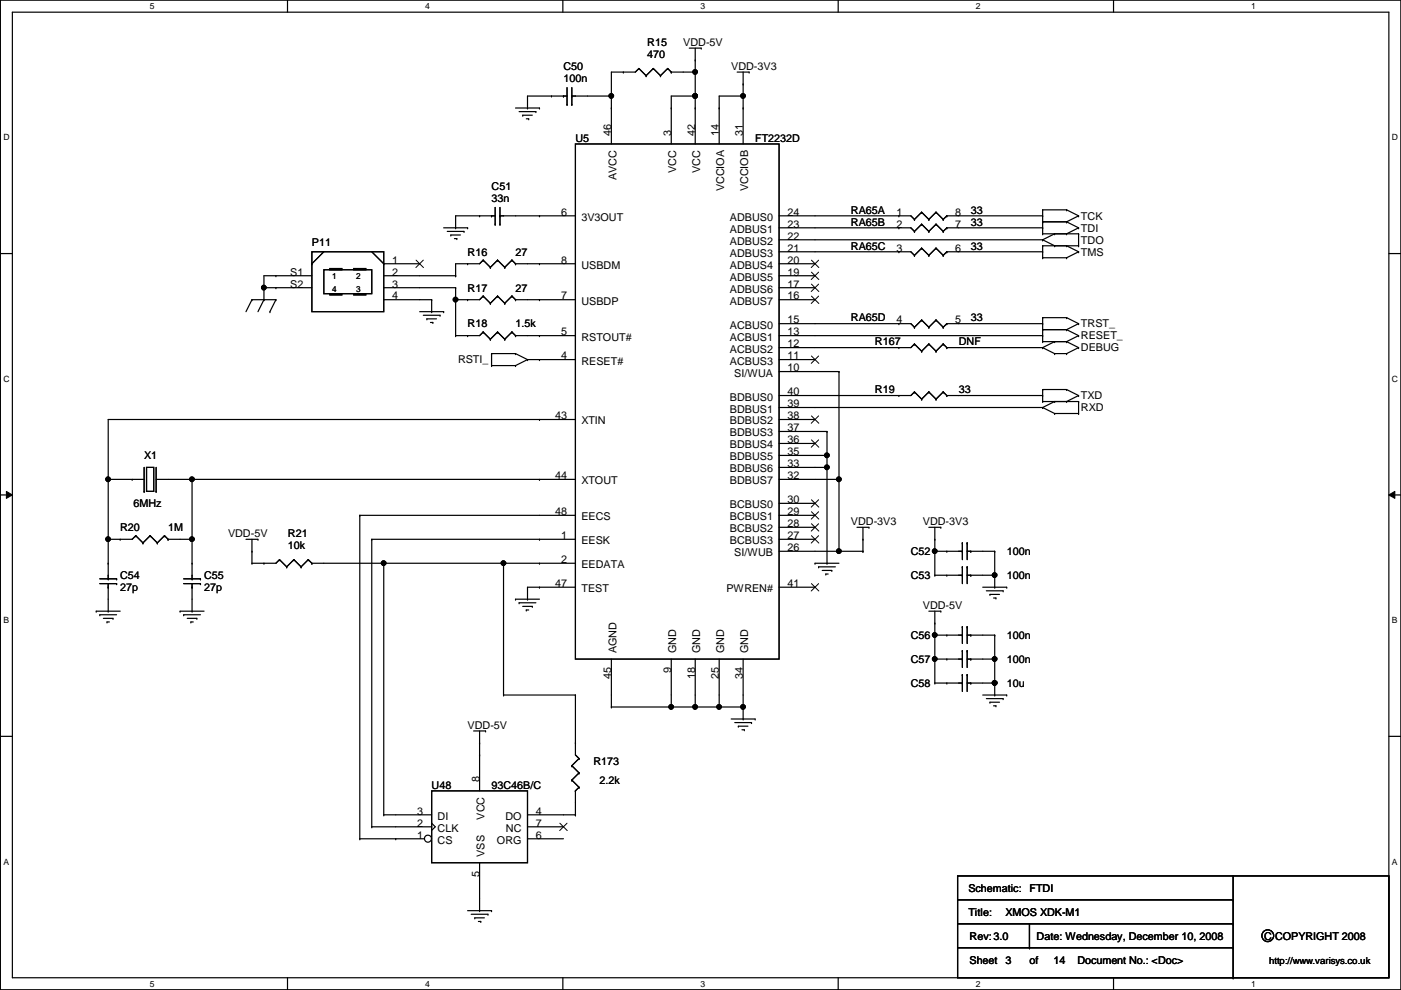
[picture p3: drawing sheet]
<svg xmlns="http://www.w3.org/2000/svg" width="297mm" height="210mm" viewBox="0 0 297 210" stroke-linecap="round" stroke-linejoin="round" font-family="sans-serif">
<path d="M.1 0h296.9v209.8h-296.9zM2.6 2.6h291.9v204.7h-291.9z" fill="none" stroke="#000" stroke-width=".25"/>
<g fill="#fff">
<path d="M31.8 .3h1v2h-1z"/>
<path d="M31.8 207.6h1v1.9h-1z"/>
</g>
<path d="M61 0v2.6M61 207.3v2.5" fill="none" stroke="#000" stroke-width=".25"/>
<g fill="#fff">
<path d="M90.1 .3h1v2h-1z"/>
<path d="M90.1 207.6h1v1.9h-1z"/>
</g>
<path d="M119.3 0v2.6M119.3 207.3v2.5" fill="none" stroke="#000" stroke-width=".25"/>
<g fill="#fff">
<path d="M148.5 .3h1v2h-1z"/>
<path d="M148.5 207.6h1v1.9h-1z"/>
</g>
<path d="M177.7 0v2.6M177.7 207.3v2.5" fill="none" stroke="#000" stroke-width=".25"/>
<g fill="#fff">
<path d="M206.9 .3h1v2h-1z"/>
<path d="M206.9 207.6h1v1.9h-1z"/>
</g>
<path d="M236.1 0v2.6M236.1 207.3v2.5" fill="none" stroke="#000" stroke-width=".25"/>
<g fill="#fff">
<path d="M265.3 .3h.9v2h-.9z"/>
<path d="M265.3 207.6h.9v1.9h-.9z"/>
<path d="M.7 28.2h1.3v1.9h-1.3z"/>
<path d="M295.1 28.2h1.3v1.9h-1.3z"/>
<path d="M.7 79.3h1.3v2h-1.3z"/>
<path d="M295.1 79.3h1.3v2h-1.3z"/>
</g>
<path d="M.1 53.8h2.5M294.5 53.8h2.5" fill="none" stroke="#000" stroke-width=".25"/>
<g fill="#fff">
<path d="M.7 130.5h1.2v2h-1.2z"/>
<path d="M295.1 130.5h1.2v2h-1.2z"/>
</g>
<path d="M.1 104.9h2.5M294.5 104.9h2.5" fill="none" stroke="#000" stroke-width=".25"/>
<path d="M1.4 104.2l1.2 .7-1.2 .8zM294.5 104.9l1.2-.7v1.5z" fill="#000"/>
<path d="M1.4 104.2l1.2 .7-1.2 .8zM294.5 104.9l1.2-.7v1.5z" fill="none" stroke="#000" stroke-width=".21"/>
<g fill="#fff">
<path d="M.7 181.7h1.2v2h-1.2z"/>
<path d="M295.1 181.7h1.2v2h-1.2z"/>
</g>
<g fill="none" stroke="#000" stroke-width=".25">
<path d="M120.2 18.6v3.5M121.2 18.6v3.5M132.2 15.3h.1M135.5 14.5h.1M135.5 14.5l-.8 .8h-5.1v15.2M135.5 14.5l1.5 1.5M137 16h.1M138.5 14.5h.1M138.5 14.5l-1.5 1.5M138.5 14.5l1.5 1.5M140 16h.1M141.6 14.5h.1"/>
<path d="M141.6 14.5l-1.6 1.5M141.6 14.5l.7 .8M142.3 15.3h.1M142.3 15.3h5.1M146.1 10.2h2.6M147.4 15.3h.1M147.4 12.7h.1M147.4 10.2v20.3M148.7 10.2h.1M156.3 15.3h2.5M157.6 17.8h.1M157.6 15.3v15.2"/>
<path d="M158.8 15.3h.1M109.3 22.9h5.1M110.1 23.7h3.5M110.8 24.4h.1M110.8 24.4h2.1M111.6 25.2h.5M111.8 22.9h.1M112.1 25.2h.1M113.6 23.7h.1M114.4 22.9h.1M116.9 20.4h.1M119.5 20.4h.1"/>
<path d="M120.2 22.1h.1M120.2 20.4h-8.4v2.5M121.2 22.1h.1M121.2 20.4h.1M121.2 20.4h8.4M122 30.5h43.2v109.2h-43.2zM129.6 20.4h.1M129.6 22.9h.1M142.3 22.9h.1M147.4 20.4h.1M147.4 22.9h.1M147.4 20.4h-5.1v10.1"/>
<path d="M152.5 22.9h.1M157.6 20.4h.1M157.6 22.9h.1M157.6 20.4h-5.1v10.1M58.5 58.5h.1M58.5 58.5h-2.5v5M89 58.5h7.6M94.1 48.3h5M94.8 49.1h3.6M95.6 49.8h.1M95.6 49.8h2M96.3 50.6h.6"/>
<path d="M96.6 48.3h.1M96.6 58.5h.1M96.9 50.6h.1M98.4 49.1h.1M99.1 55.9h.1M99.1 48.3h.1M101.7 45.8h.1M101.7 45.8h-5.1v2.5M102.4 55.2h.1M102.4 55.2l-.7 .7h-5.1v2.6M102.4 55.2l1.6 1.5M104 56.7h.1"/>
<path d="M105.5 55.2h.1M105.5 55.2l-1.5 1.5M105.5 55.2l1.5 1.5M107 56.7h.1M108.5 55.2h.1M108.5 55.2l-1.5 1.5M108.5 55.2l.8 .7M109.3 55.9h.1M109.3 45.8h12.7M109.3 55.9h12.7M114.4 45.8h.1M114.4 55.9h.1"/>
<path d="M165.2 45.8h27.9l.8 .7M165.2 58.5h7.6M165.2 48.3h25.4M165.2 53.4h27.9l.8 .7M165.2 50.8h55.9M165.2 55.9h7.6M190.6 45.8h.1M190.6 53.4h.1M190.6 48.3h.1M193.9 46.5h.1M193.9 54.1h.1M195.4 45h.1"/>
<path d="M195.4 52.6h.1M195.4 45l-1.5 1.5M195.4 45l1.5 1.5M195.4 52.6l-1.5 1.5M195.4 52.6l1.5 1.5M196.9 46.5h.1M196.9 54.1h.1M198.5 45h.1M198.5 52.6h.1M198.5 45l-1.6 1.5M198.5 45l1.5 1.5M198.5 52.6l-1.6 1.5"/>
<path d="M198.5 52.6l1.5 1.5M200 46.5h.1M200 54.1h.1M200.7 45.8h.1M200.7 53.4h.1M200.7 45.8h20.4M200.7 53.4h20.4M200.7 45.8l-.7 .7M200.7 53.4l-.7 .7M203.3 48.3h17.8M221.1 45.8h.1M221.1 48.3h.1"/>
<path d="M221.1 50.8h.1M221.1 53.4h.1M221.1 49.6h.1M221.1 47h.1M221.1 54.7h.1M221.1 52.1h.1M221.1 44.5h.1M221.1 47h5M221.1 49.6h7.6M221.1 44.5v5.1M221.1 52.1v2.6M221.1 52.1h7.6"/>
<path d="M221.1 54.7h5M221.1 44.5h5M221.1 50.8l2.5 1.3M223.6 49.6h.1M223.6 52.1h.1M223.6 49.6l-2.5 1.2M226.1 47h.1M226.1 49.6h.1M226.1 52.1h.1M226.1 54.7h.1M226.1 44.5h.1M226.1 47l2.6 1.3"/>
<path d="M226.1 52.1l2.6 1.3M226.1 44.5l2.6 1.3M228.7 48.3h.1M228.7 53.4h.1M228.7 45.8h.1M228.7 49.6h.1M228.7 52.1h.1M228.7 48.3l-2.6 1.3M228.7 53.4l-2.6 1.3M228.7 45.8l-2.6 1.2M228.7 49.6v2.5M53.4 63.5h.1"/>
<path d="M53.4 63.5h5.1M53.4 63.5l-1.2 2.6M56 61h.1M56 63.5h.1M56 61h2.5M56 63.5l-1.3 2.6M57.2 66.1h.1M58.5 61h.1M58.5 63.5h.1M58.5 63.5l-1.3 2.6M89 63.5h2.5M89 61h7.6"/>
<path d="M89 66.1h5.1M89.7 66.8h3.6M90.5 67.6h.1M90.5 67.6h2M91.3 68.4h.5M91.5 63.5h.1M91.5 66.1h.1M91.5 63.5v2.6M91.8 68.4h.1M93.3 66.8h.1M94.1 66.1h.1M96.6 63.5h.1"/>
<path d="M96.6 71.2h.1M96.6 61h.1M96.6 61v10.2M99.1 71.2h.1M99.1 63.5h.1M102.4 70.4h.1M102.4 62.8h.1M102.4 62.8l-.7 .7h-5.1M102.4 70.4l-.7 .8h-5.1M102.4 70.4l1.6 1.5M102.4 62.8l1.6 1.5M104 71.9h.1"/>
<path d="M104 64.3h.1M104.2 75h.1M104.2 77.5h.1M104.2 75h5.1M104.2 75v2.5M104.2 77.5h5.1M105.5 70.4h.1M105.5 62.8h.1M105.5 70.4l-1.5 1.5M105.5 70.4l1.5 1.5M105.5 62.8l-1.5 1.5M105.5 62.8l1.5 1.5"/>
<path d="M107 71.9h.1M107 64.3h.1M108.5 70.4h.1M108.5 62.8h.1M108.5 70.4l-1.5 1.5M108.5 70.4l.8 .8M108.5 62.8l-1.5 1.5M108.5 62.8l.8 .7M109.3 75h.1M109.3 77.5h.1M109.3 71.2h.1M109.3 63.5h.1"/>
<path d="M109.3 63.5h12.7M109.3 71.2h12.7M109.3 75l2.5 1.2M111.8 76.2h.1M111.8 76.2h10.2M111.8 76.2l-2.5 1.3M114.4 63.5h.1M114.4 76.2h.1M114.4 71.2h.1M165.2 63.5h7.6M165.2 71.2h55.9M165.2 68.6h27.9l.8 .8"/>
<path d="M165.2 76.2h7.6M165.2 61h7.6M165.2 78.8h12.7M177.9 78.8h.1M177.9 78.8v38.1M190.6 68.6h.1M190.6 73.7h.1M193.9 72.9h.1M193.9 69.4h.1M193.9 72.9l-.8 .8h-27.9M193.9 72.9l1.5 1.6M195.4 74.5h.1"/>
<path d="M195.4 67.9h.1M195.4 67.9l-1.5 1.5M195.4 67.9l1.5 1.5M196.9 72.9h.1M196.9 69.4h.1M196.9 72.9l-1.5 1.6M196.9 72.9l1.6 1.6M198.5 74.5h.1M198.5 67.9h.1M198.5 67.9l-1.6 1.5M198.5 67.9l1.5 1.5M200 72.9h.1"/>
<path d="M200 69.4h.1M200 72.9l-1.5 1.6M200 72.9l.7 .8M200.7 73.7h.1M200.7 68.6h.1M200.7 68.6h20.4M200.7 73.7h20.4M200.7 68.6l-.7 .8M221.1 71.2h.1M221.1 68.6h.1M221.1 73.7h.1M221.1 69.9h.1"/>
<path d="M221.1 67.4h.1M221.1 72.4h.1M221.1 67.4v5M221.1 67.4h5M221.1 69.9h5M221.1 72.4h5M221.1 73.7l2.5 1.3M223.6 72.4h.1M223.6 75h.1M223.6 75h2.5M223.6 72.4l-2.5 1.3M226.1 67.4h.1"/>
<path d="M226.1 69.9h.1M226.1 72.4h.1M226.1 75h.1M226.1 67.4l2.6 1.2M226.1 69.9l2.6 1.3M226.1 72.4l2.6 1.3M228.7 68.6h.1M228.7 71.2h.1M228.7 73.7h.1M228.7 68.6l-2.6 1.3M228.7 71.2l-2.6 1.2M228.7 73.7l-2.6 1.3"/>
<path d="M114.4 88.9h.1M122 88.9h-99.1v33.8M165.2 91.5h10.1M165.2 99.1h10.1M165.2 88.9h7.6M165.2 86.4h55.9M165.2 96.6h10.1M165.2 94h7.6M175.3 91.5h.1M175.3 96.6h.1M175.3 99.1h.1M175.3 91.5v27.9"/>
<path d="M190.6 83.9h.1M193.9 83.1h.1M193.9 83.1l-.8 .8h-27.9M193.9 83.1l1.5 1.5M195.4 84.6h.1M196.9 83.1h.1M196.9 83.1l-1.5 1.5M196.9 83.1l1.6 1.5M198.5 84.6h.1M200 83.1h.1M200 83.1l-1.5 1.5M200 83.1l.7 .8"/>
<path d="M200.7 83.9h.1M200.7 83.9h20.4M221.1 86.4h.1M221.1 83.9h.1M221.1 85.1h.1M221.1 82.6h.1M221.1 82.6v2.5M221.1 82.6h5M221.1 85.1h7.6M221.1 86.4l2.5 1.3M223.6 85.1h.1M223.6 87.7h.1"/>
<path d="M223.6 85.1l-2.5 1.3M223.6 87.7h5.1M226.1 82.6h.1M226.1 85.1h.1M226.1 82.6l2.6 1.3M228.7 83.9h.1M228.7 85.1h.1M228.7 87.7h.1M228.7 83.9l-2.6 1.2M228.7 85.1v2.6M22.9 119.4h.1M22.9 101.6h.1"/>
<path d="M22.9 114.3h.1M22.9 101.6h5.1M25.5 114.3h.1M28 101.6h.1M28.8 113.6h.1M28.8 113.6l-.8 .7h-5.1M28.8 113.6l1.5 1.5M30.3 115.1h.1M31.8 113.6h.1M31.8 113.6l-1.5 1.5M31.8 113.6l1.6 1.5M33.4 115.1h.1"/>
<path d="M34.9 113.6h.1M34.9 113.6l-1.5 1.5M34.9 113.6l.7 .7M35.6 114.3h.1M35.6 101.6h86.4M35.6 114.3h5.1M40.7 114.3h.1M40.7 101.6h.1M40.7 119.4h.1M40.7 101.6v21.1M52.2 114.3h2.5M53.4 119.4h.1"/>
<path d="M53.4 116.9h.1M53.4 114.3v5.1M54.7 114.3h.1M56 119.4h.1M59.3 118.7h.1M59.3 118.7l-.8 .7h-5.1M59.3 118.7l1.5 1.5M62.3 118.7h.1M62.3 118.7l-1.5 1.5M62.3 118.7l1.5 1.5M65.4 118.7h.1M65.4 118.7l-1.6 1.5"/>
<path d="M65.4 118.7l.7 .7M66.1 119.4h.1M66.1 119.4h55.9M76.3 109.3h.1M76.3 109.3h45.7M76.3 109.3v68.5M78.8 114.3h.1M78.8 114.3h43.2M78.8 114.3v61M81.4 119.4h.1M81.4 119.4v53.4M106.8 119.4h.1"/>
<path d="M106.8 119.4v28M114.4 101.6h.1M114.4 119.4h.1M114.4 114.3h.1M165.2 101.6h12.7M165.2 114.3h7.6M165.2 116.9h17.8M165.2 109.3h7.6M165.2 111.8h7.6M165.2 106.7h7.6M172.8 119.4h.1M172.8 119.4h5.1"/>
<path d="M175.3 119.4h.1M177.9 101.6h.1M177.9 116.9h.1M181.7 111.8h2.5M183 116.9h.1M183 114.3h.1M183 111.8v5.1M184.2 111.8h.1M196.9 111.8h2.6M198.2 116.9h.1M198.2 114.3h.1M198.2 111.8v10.2"/>
<path d="M198.2 116.9h5.8M199.5 111.8h.1M200.7 116.9h.1M204 115.1h.1M204 116.9h.1M204 115.1v3.6M205.1 115.1h.1M205.1 116.9h5.8M205.1 115.1v3.6M205.8 116.9h.1M210.9 116.9h.1M210.9 116.9v7.6"/>
<path d="M20.4 129.6h.1M20.4 129.6h5.1M21.2 130.3h.1M21.2 130.3h3.5M21.2 122.7h3.5M21.2 123.7h3.5M21.9 131.1h2.1M22.7 131.9h.1M22.7 131.9h.5M22.9 129.6h.1M22.9 122.7h.1M22.9 124.5h.1"/>
<path d="M22.9 123.7v5.9M24 131.1h.1M24.7 122.7h.1M24.7 123.7h.1M38.2 129.6h.1M38.2 129.6h5.1M38.9 130.3h.1M38.9 130.3h3.6M38.9 122.7h3.6M38.9 123.7h3.6M39.7 131.1h2M40.5 131.9h.1"/>
<path d="M40.5 131.9h.5M40.7 129.6h.1M40.7 122.7h.1M40.7 124.5h.1M40.7 123.7v5.9M41.7 131.1h.1M42.5 122.7h.1M42.5 123.7h.1M60.8 120.2h.1M63.8 120.2h.1M109.3 127h.1M109.3 127h5.1"/>
<path d="M110.1 127.8h.1M110.1 127.8h3.5M110.8 128.6h2.1M111.6 129.3h.1M111.6 129.3h.5M111.8 127h.1M112.9 128.6h.1M114.4 124.5h.1M122 124.5h-10.2v2.5M129.6 139.7v10.2M142.3 139.7v10.2M147.4 139.7v10.2"/>
<path d="M152.5 139.7v10.2M157.6 139.7v12.7M165.2 124.5h7.6M173.6 120.2h.1M173.6 120.2h3.5M174.3 120.9h2.1M175.1 121.7h.1M175.1 121.7h.5M176.4 120.9h.1M196.9 129.6h2.6M198.2 139.7h.1M198.2 134.7h.1"/>
<path d="M198.2 122h.1M198.2 132.1h.1M198.2 122h5.8M198.2 139.7h2.5M198.2 134.7h5.8M198.2 129.6v15.2M199.5 129.6h.1M200.7 139.7h.1M200.7 122h.1M200.7 134.7h.1M204 132.9h.1M204 134.7h.1"/>
<path d="M204 120.2h.1M204 122h.1M204 120.2v3.5M204 132.9v3.5M205.1 132.9h.1M205.1 120.2h.1M205.1 122h5.8M205.1 134.7h5.8M205.1 120.2v3.5M205.1 132.9v3.5M205.8 134.7h.1M205.8 122h.1"/>
<path d="M208.4 124.5h5M208.4 139.7h2.5M209.1 125.3h3.6M209.9 126h.1M209.9 126h2M210.6 126.8h.6M210.9 122h.1M210.9 134.7h.1M210.9 139.7h.1M210.9 124.5h.1M210.9 134.7v12.7M211.2 126.8h.1"/>
<path d="M212.7 125.3h.1M213.4 124.5h.1M.1 156.1h2.5M100.4 155h2.6M101.7 157.5h.1M101.7 155v5.1M103 155h.1M106.8 147.4h.1M106.8 147.4h15.2M122 147.4h.1M122 157.5h.1M122 147.4v12.7l.8 .7"/>
<path d="M129.6 149.9h.1M129.6 149.9h28M142.3 149.9h.1M147.4 149.9h.1M152.5 149.9h.1M155 152.4h5.1M155.8 153.2h3.5M156.5 154h.1M156.5 154h2.1M157.3 154.7h.5M157.6 149.9h.1M157.6 152.4h.1"/>
<path d="M157.8 154.7h.1M159.3 153.2h.1M160.1 152.4h.1M198.2 144.8h.1M198.2 144.8h5.8M200.7 144.8h.1M204 143h.1M204 144.8h.1M204 143v3.6M205.1 143h.1M205.1 144.8h5.8M205.1 143v3.6"/>
<path d="M205.8 144.8h.1M208.4 147.4h5M209.1 148.1h3.6M209.9 148.9h.1M209.9 148.9h2M210.6 149.6h.6M210.9 144.8h.1M210.9 147.4h.1M211.2 149.6h.1M212.7 148.1h.1M213.4 147.4h.1M294.5 156.1h2.5"/>
<path d="M76.3 177.8h.1M76.3 177.8h7.6M78.8 175.3h.1M78.8 175.3h5.1M81.4 172.8h.1M81.4 172.8h2.5M83.9 177.8h.1M91.5 167.7h20.3v15.2h-20.3zM101.7 160.1h.1M119.5 172.8h2.5M121.2 162.3h.1M121.2 165.4h.1"/>
<path d="M121.2 162.3l1.6 1.6M121.2 165.4l1.6 1.5M122 172.8h.1M122 167.7h.1M122 167.7v5.1M122.8 160.8h.1M122.8 163.9h.1M122.8 166.9h.1M122.8 160.8l-1.6 1.5M122.8 163.9l-1.6 1.5M122.8 166.9l-.8 .8M99.1 193.1h5.1"/>
<path d="M99.9 193.8h3.6M100.7 194.6h.1M100.7 194.6h2M101.4 195.4h.5M101.7 193.1h.1M101.7 190.5v2.6M101.9 195.4h.1M103.5 193.8h.1M104.2 193.1h.1M203 185.7h91.5v21.6h-91.5zM203 195.9h58.4M203 190.8h58.4"/>
<path d="M218.3 195.9v5.1M261.4 195.9h.1M261.4 190.8h.1M261.4 185.7v21.6M203 201h58.4M218.3 201h.1M261.4 207.3h.1M261.4 201h.1"/>
<circle cx="147.4" cy="15.3" r=".49"/>
<circle cx="129.6" cy="20.3" r=".49"/>
<circle cx="147.4" cy="20.3" r=".49"/>
<circle cx="157.5" cy="20.3" r=".49"/>
<circle cx="55.9" cy="61" r=".49"/>
<circle cx="96.6" cy="63.5" r=".49"/>
<circle cx="175.3" cy="96.5" r=".49"/>
<circle cx="175.3" cy="99.1" r=".49"/>
<circle cx="22.9" cy="114.3" r=".49"/>
<circle cx="22.9" cy="101.6" r=".49"/>
<circle cx="40.7" cy="114.3" r=".49"/>
<circle cx="40.7" cy="101.6" r=".49"/>
<circle cx="81.3" cy="119.4" r=".49"/>
<circle cx="106.7" cy="119.4" r=".49"/>
<circle cx="177.9" cy="101.6" r=".49"/>
<circle cx="177.9" cy="116.9" r=".49"/>
<circle cx="198.2" cy="116.9" r=".49"/>
<circle cx="198.2" cy="134.6" r=".49"/>
<circle cx="198.2" cy="139.7" r=".49"/>
<circle cx="210.9" cy="121.9" r=".49"/>
<circle cx="210.9" cy="139.7" r=".49"/>
<circle cx="142.3" cy="149.9" r=".49"/>
<circle cx="147.4" cy="149.9" r=".49"/>
<circle cx="152.5" cy="149.9" r=".49"/>
<circle cx="157.5" cy="149.9" r=".49"/>
<circle cx="210.9" cy="144.8" r=".49"/>
<circle cx="268.8" cy="198.4" r="1.25"/>
</g>
<g fill="#000">
<circle cx="147.4" cy="15.3" r=".49"/>
<circle cx="129.6" cy="20.3" r=".49"/>
<circle cx="147.4" cy="20.3" r=".49"/>
<circle cx="157.5" cy="20.3" r=".49"/>
<circle cx="55.9" cy="61" r=".49"/>
<circle cx="96.6" cy="63.5" r=".49"/>
<circle cx="175.3" cy="96.5" r=".49"/>
<circle cx="175.3" cy="99.1" r=".49"/>
<circle cx="22.9" cy="114.3" r=".49"/>
<circle cx="22.9" cy="101.6" r=".49"/>
<circle cx="40.7" cy="114.3" r=".49"/>
<circle cx="40.7" cy="101.6" r=".49"/>
<circle cx="81.3" cy="119.4" r=".49"/>
<circle cx="106.7" cy="119.4" r=".49"/>
<circle cx="177.9" cy="101.6" r=".49"/>
<circle cx="177.9" cy="116.9" r=".49"/>
<circle cx="198.2" cy="116.9" r=".49"/>
<circle cx="198.2" cy="134.6" r=".49"/>
<circle cx="198.2" cy="139.7" r=".49"/>
<circle cx="210.9" cy="121.9" r=".49"/>
<circle cx="210.9" cy="139.7" r=".49"/>
<circle cx="142.3" cy="149.9" r=".49"/>
<circle cx="147.4" cy="149.9" r=".49"/>
<circle cx="152.5" cy="149.9" r=".49"/>
<circle cx="157.5" cy="149.9" r=".49"/>
<circle cx="210.9" cy="144.8" r=".49"/>
</g>
<g fill="none" stroke="#000" stroke-width=".21">
<path d="M172 55.2l1.6 1.5M172 57.7l1.6 1.6M173.6 55.2l-1.6 1.5M173.6 57.7l-1.6 1.6M172 60.2l1.6 1.6M172 62.8l1.6 1.5M172 75.5l1.6 1.5M173.6 60.2l-1.6 1.6M173.6 62.8l-1.6 1.5M173.6 75.5l-1.6 1.5M172 88.2l1.6 1.5M172 93.3l1.6 1.5"/>
<path d="M173.6 88.2l-1.6 1.5M173.6 93.3l-1.6 1.5M172 106l1.6 1.5M172 108.5l1.6 1.6M172 111l1.6 1.6M172 113.6l1.6 1.5M173.6 106l-1.6 1.5M173.6 108.5l-1.6 1.6M173.6 111l-1.6 1.6M173.6 113.6l-1.6 1.5M172 123.7l1.6 1.6M173.6 123.7l-1.6 1.6"/>
</g>
<circle cx="90.7" cy="177.8" r=".75" fill="#fff"/>
<g fill="none" stroke="#000" stroke-width=".25">
<path d="M58.5 58.5h7.6M66.1 53.4h15.3v12.7h-15.3zM66.1 55.9h.1M68.7 57.2h10.1v5.1h-10.1zM68.7 53.4l-2.6 2.5M69.9 56.9h2.6v.3h-2.6zM75 56.9h2.6v.3h-2.6zM78.8 53.4l2.6 2.5M81.4 55.9h.1M81.4 55.9h7.6M81.4 58.5h7.6M101.7 45.8h3.3"/>
<path d="M104.2 45.8h.1M105 47.5h.1M105 44v3.5M106 47.5h.1M106 45.8h.1M106 44v3.5M106 45.8h3.3M190.6 48.3h2.5l.8 .8M193.9 49.1h.1M195.4 47.5h.1M195.4 47.5l-1.5 1.6M195.4 47.5l1.5 1.6"/>
<path d="M196.9 49.1h.1M198.5 47.5h.1M198.5 47.5l-1.6 1.6M198.5 47.5l1.5 1.6M200 49.1h.1M200.7 48.3h.1M200.7 48.3l-.7 .8M200.7 48.3h2.6M58.5 61h7.6M69.9 62.3h2.6v.2h-2.6zM75 62.3h2.6v.2h-2.6zM81.4 61h7.6"/>
<path d="M81.4 63.5h7.6M30.6 99.1v5.1M31.1 99.1h1.5v5.1h-1.5zM33.1 99.1v5.1M28 101.6h2.6M30.6 104.2h.1M33.1 104.2h.1M33.1 101.6h2.5M200.7 139.7h3.3M204 138h.1M204 139.7h.1M204 138v3.5"/>
<path d="M205.1 138h.1M205.1 138v3.5M205.1 139.7h3.3M205.8 139.7h.1M83.9 177.8h6.1M83.9 175.3h7.6M83.9 172.8h7.6M91.5 174.5l.8 .8-.8 .8M101.7 160.1v7.6M111.8 177.8h7.7M111.8 175.3h7.7M111.8 172.8h7.7"/>
<path d="M101.7 182.9v7.6"/>
<circle cx="147.4" cy="15.3" r=".49"/>
<circle cx="129.6" cy="20.3" r=".49"/>
<circle cx="147.4" cy="20.3" r=".49"/>
<circle cx="157.5" cy="20.3" r=".49"/>
<circle cx="55.9" cy="61" r=".49"/>
<circle cx="96.6" cy="63.5" r=".49"/>
<circle cx="175.3" cy="96.5" r=".49"/>
<circle cx="175.3" cy="99.1" r=".49"/>
<circle cx="22.9" cy="114.3" r=".49"/>
<circle cx="22.9" cy="101.6" r=".49"/>
<circle cx="40.7" cy="114.3" r=".49"/>
<circle cx="40.7" cy="101.6" r=".49"/>
<circle cx="81.3" cy="119.4" r=".49"/>
<circle cx="106.7" cy="119.4" r=".49"/>
<circle cx="177.9" cy="101.6" r=".49"/>
<circle cx="177.9" cy="116.9" r=".49"/>
<circle cx="198.2" cy="116.9" r=".49"/>
<circle cx="198.2" cy="134.6" r=".49"/>
<circle cx="198.2" cy="139.7" r=".49"/>
<circle cx="210.9" cy="121.9" r=".49"/>
<circle cx="210.9" cy="139.7" r=".49"/>
<circle cx="142.3" cy="149.9" r=".49"/>
<circle cx="147.4" cy="149.9" r=".49"/>
<circle cx="152.5" cy="149.9" r=".49"/>
<circle cx="157.5" cy="149.9" r=".49"/>
<circle cx="210.9" cy="144.8" r=".49"/>
<circle cx="90.7" cy="177.8" r=".75"/>
</g>
<path d="M88.2 55.2l1.6 1.5M89.7 55.2l-1.5 1.5M118.7 174.5l1.6 1.6M120.2 174.5l-1.5 1.6" fill="none" stroke="#000" stroke-width=".21"/>
<g fill="#000">
<circle cx="147.4" cy="15.3" r=".49"/>
<circle cx="129.6" cy="20.3" r=".49"/>
<circle cx="147.4" cy="20.3" r=".49"/>
<circle cx="157.5" cy="20.3" r=".49"/>
<circle cx="55.9" cy="61" r=".49"/>
<circle cx="96.6" cy="63.5" r=".49"/>
<circle cx="175.3" cy="96.5" r=".49"/>
<circle cx="175.3" cy="99.1" r=".49"/>
<circle cx="22.9" cy="114.3" r=".49"/>
<circle cx="22.9" cy="101.6" r=".49"/>
<circle cx="40.7" cy="114.3" r=".49"/>
<circle cx="40.7" cy="101.6" r=".49"/>
<circle cx="81.3" cy="119.4" r=".49"/>
<circle cx="106.7" cy="119.4" r=".49"/>
<circle cx="177.9" cy="101.6" r=".49"/>
<circle cx="177.9" cy="116.9" r=".49"/>
<circle cx="198.2" cy="116.9" r=".49"/>
<circle cx="198.2" cy="134.6" r=".49"/>
<circle cx="198.2" cy="139.7" r=".49"/>
<circle cx="210.9" cy="121.9" r=".49"/>
<circle cx="210.9" cy="139.7" r=".49"/>
<circle cx="142.3" cy="149.9" r=".49"/>
<circle cx="147.4" cy="149.9" r=".49"/>
<circle cx="152.5" cy="149.9" r=".49"/>
<circle cx="157.5" cy="149.9" r=".49"/>
<circle cx="210.9" cy="144.8" r=".49"/>
</g>
<g font-size="2.3">
<text x="137.2" y="9.7">R15</text>
<text x="144.9" y="9.7">VDD-5V</text>
<text x="119.5" y="14.8">C50</text>
<text x="119.5" y="17.4">100n</text>
<text x="137.2" y="12.3">470</text>
<text x="155" y="14.8">VDD-3V3</text>
<text x="129.6" y="28.7" transform="rotate(-90 129.6 28.7)">46</text>
<text x="142.3" y="28.7" transform="rotate(-90 142.3 28.7)">3</text>
<text x="147.4" y="28.7" transform="rotate(-90 147.4 28.7)">42</text>
<text x="152.4" y="28.7" transform="rotate(-90 152.4 28.7)">14</text>
<text x="157.5" y="28.7" transform="rotate(-90 157.5 28.7)">31</text>
<text x="122" y="30.1">U5</text>
<text x="160.1" y="30.1">FT2232D</text>
<text x="104.2" y="40.2">C51</text>
<text x="130.7" y="38.1" transform="rotate(-90 130.7 38.1)">AVCC</text>
<text x="143.4" y="36.6" transform="rotate(-90 143.4 36.6)">VCC</text>
<text x="148.5" y="36.6" transform="rotate(-90 148.5 36.6)">VCC</text>
<text x="153.5" y="40.6" transform="rotate(-90 153.5 40.6)">VCCIOA</text>
<text x="158.6" y="40.6" transform="rotate(-90 158.6 40.6)">VCCIOB</text>
<text x="104.2" y="42.8">33n</text>
<text x="119" y="45.7">6</text>
<text x="123.3" y="46.8">3V3OUT</text>
<text x="154.8" y="46.8">ADBUS0</text>
<text x="167" y="45.7">24</text>
<text x="180.4" y="45.3">RA65A</text>
<text x="180.4" y="47.8">RA65B</text>
<text x="190.1" y="45.7">1</text>
<text x="202.5" y="45.7">8</text>
<text x="205.8" y="45.3">33</text>
<text x="205.8" y="47.8">33</text>
<text x="229.2" y="46.6">TCK</text>
<text x="66.1" y="52.2">P11</text>
<text x="154.8" y="49.4">ADBUS1</text>
<text x="154.8" y="51.9">ADBUS2</text>
<text x="167" y="48.3">23</text>
<text x="167" y="50.8">22</text>
<text x="167" y="53.3">21</text>
<text x="180.4" y="52.9">RA65C</text>
<text x="190.1" y="53.3">3</text>
<text x="190.1" y="48.3">2</text>
<text x="202.5" y="53.3">6</text>
<text x="202.5" y="48.3">7</text>
<text x="205.8" y="52.9">33</text>
<text x="229.2" y="49.1">TDI</text>
<text x="229.2" y="51.6">TDO</text>
<text x="61.5" y="58.4">S1</text>
<text x="83.1" y="55.9">1</text>
<text x="83.1" y="58.4">2</text>
<text x="99.1" y="54.2">R16</text>
<text x="109.3" y="54.2">27</text>
<text x="119" y="55.9">8</text>
<text x="123.3" y="57">USBDM</text>
<text x="154.8" y="54.4">ADBUS3</text>
<text x="154.8" y="57">ADBUS4</text>
<text x="154.8" y="59.5">ADBUS5</text>
<text x="167" y="55.9">20</text>
<text x="167" y="58.4">19</text>
<text x="229.2" y="54.2">TMS</text>
<text x="61.5" y="61">S2</text>
<text x="83.1" y="61">3</text>
<text x="83.1" y="63.5">4</text>
<text x="99.1" y="61.8">R17</text>
<text x="109.3" y="61.8">27</text>
<text x="119" y="63.5">7</text>
<text x="123.3" y="64.6">USBDP</text>
<text x="154.8" y="62.1">ADBUS6</text>
<text x="154.8" y="64.6">ADBUS7</text>
<text x="167" y="61">17</text>
<text x="167" y="63.5">16</text>
<text x="99.1" y="69.4">R18</text>
<text x="109.3" y="69.4">1.5k</text>
<text x="119" y="71.1">5</text>
<text x="154.8" y="69.7">ACBUS0</text>
<text x="167" y="68.6">15</text>
<text x="167" y="71.1">13</text>
<text x="180.4" y="68.2">RA65D</text>
<text x="190.1" y="68.6">4</text>
<text x="202.5" y="68.6">5</text>
<text x="205.8" y="68.2">33</text>
<text x="229.2" y="69.4">TRST_</text>
<text x="229.2" y="72">RESET_</text>
<text x="97.1" y="77">RSTI_</text>
<text x="119" y="76.2">4</text>
<text x="123.3" y="72.2">RSTOUT#</text>
<text x="123.3" y="77.3">RESET#</text>
<text x="154.8" y="72.2">ACBUS1</text>
<text x="154.8" y="74.8">ACBUS2</text>
<text x="154.8" y="77.3">ACBUS3</text>
<text x="167" y="73.7">12</text>
<text x="167" y="76.2">11</text>
<text x="185.5" y="73.2">R167</text>
<text x="203.3" y="73.2">DNF</text>
<text x="229.2" y="74.5">DEBUG</text>
<text x="155.7" y="79.8">SI/WUA</text>
<text x="167" y="83.8">40</text>
<text x="167" y="78.7">10</text>
<text x="185.5" y="83.4">R19</text>
<text x="203.3" y="83.4">33</text>
<text x="117.7" y="88.9">43</text>
<text x="154.8" y="84.9">BDBUS0</text>
<text x="154.8" y="87.5">BDBUS1</text>
<text x="167" y="86.4">39</text>
<text x="167" y="88.9">38</text>
<text x="229.2" y="84.7">TXD</text>
<text x="229.2" y="87.2">RXD</text>
<text x="123.3" y="90">XTIN</text>
<text x="154.8" y="90">BDBUS2</text>
<text x="154.8" y="92.5">BDBUS3</text>
<text x="154.8" y="95.1">BDBUS4</text>
<text x="167" y="91.4">37</text>
<text x="167" y="94">36</text>
<text x="30.6" y="97.4">X1</text>
<text x="117.7" y="101.6">44</text>
<text x="154.8" y="97.6">BDBUS5</text>
<text x="154.8" y="100.2">BDBUS6</text>
<text x="167" y="96.5">35</text>
<text x="167" y="99.1">33</text>
<text x="167" y="101.6">32</text>
<text x="28.3" y="107.5">6MHz</text>
<text x="123.3" y="102.7">XTOUT</text>
<text x="154.8" y="102.7">BDBUS7</text>
<text x="154.8" y="107.8">BCBUS0</text>
<text x="167" y="106.7">30</text>
<text x="25.5" y="112.6">R20</text>
<text x="35.6" y="112.6">1M</text>
<text x="48.3" y="113.9">VDD-5V</text>
<text x="61" y="113.9">R21</text>
<text x="117.7" y="109.2">48</text>
<text x="123.3" y="110.3">EECS</text>
<text x="154.8" y="110.3">BCBUS1</text>
<text x="154.8" y="112.9">BCBUS2</text>
<text x="167" y="109.2">29</text>
<text x="167" y="111.8">28</text>
<text x="180.4" y="111.3">VDD-3V3</text>
<text x="195.7" y="111.3">VDD-3V3</text>
<text x="61" y="116.4">10k</text>
<text x="119" y="114.3">1</text>
<text x="119" y="119.4">2</text>
<text x="123.3" y="115.4">EESK</text>
<text x="154.8" y="115.4">BCBUS3</text>
<text x="155.7" y="117.9">SI/WUB</text>
<text x="167" y="114.3">27</text>
<text x="167" y="116.8">26</text>
<text x="193.1" y="117.7">C52</text>
<text x="213.4" y="117.7">100n</text>
<text x="25.5" y="122.8">C54</text>
<text x="25.5" y="125.3">27p</text>
<text x="43.3" y="122.8">C55</text>
<text x="43.3" y="125.3">27p</text>
<text x="117.7" y="124.5">47</text>
<text x="123.3" y="120.5">EEDATA</text>
<text x="123.3" y="125.6">TEST</text>
<text x="154" y="125.6">PWREN#</text>
<text x="167" y="124.5">41</text>
<text x="193.1" y="122.8">C53</text>
<text x="213.4" y="122.8">100n</text>
<text x="195.7" y="129.1">VDD-5V</text>
<text x="193.1" y="135.5">C56</text>
<text x="213.4" y="135.5">100n</text>
<text x="130.7" y="138.5" transform="rotate(-90 130.7 138.5)">AGND</text>
<text x="142.3" y="142.8" transform="rotate(-90 142.3 142.8)">9</text>
<text x="143.4" y="138.5" transform="rotate(-90 143.4 138.5)">GND</text>
<text x="148.5" y="138.5" transform="rotate(-90 148.5 138.5)">GND</text>
<text x="153.5" y="138.5" transform="rotate(-90 153.5 138.5)">GND</text>
<text x="158.6" y="138.5" transform="rotate(-90 158.6 138.5)">GND</text>
<text x="193.1" y="140.5">C57</text>
<text x="213.4" y="140.5">100n</text>
<text x="129.6" y="144.1" transform="rotate(-90 129.6 144.1)">45</text>
<text x="147.4" y="144.1" transform="rotate(-90 147.4 144.1)">18</text>
<text x="152.4" y="144.1" transform="rotate(-90 152.4 144.1)">25</text>
<text x="157.5" y="144.1" transform="rotate(-90 157.5 144.1)">34</text>
<text x="193.1" y="145.6">C58</text>
<text x="213.4" y="145.6">10u</text>
<text x="99.1" y="154.5">VDD-5V</text>
<text x="91.5" y="167.2">U48</text>
<text x="101.6" y="165.9" transform="rotate(-90 101.6 165.9)">8</text>
<text x="104.2" y="167.2">93C46B/C</text>
<text x="125.8" y="162.1">R173</text>
<text x="127.1" y="166.2">2.2k</text>
<text x="88.5" y="172.7">3</text>
<text x="92.8" y="173.8">DI</text>
<text x="102.7" y="173.8" transform="rotate(-90 102.7 173.8)">VCC</text>
<text x="107.1" y="173.8">DO</text>
<text x="113.6" y="172.7">4</text>
<text x="88.5" y="177.8">1</text>
<text x="88.5" y="175.3">2</text>
<text x="92.8" y="178.9">CS</text>
<text x="92.8" y="176.4">CLK</text>
<text x="105.4" y="178.9">ORG</text>
<text x="107.3" y="176.4">NC</text>
<text x="113.6" y="177.8">6</text>
<text x="113.6" y="175.3">7</text>
<text x="101.6" y="186" transform="rotate(-90 101.6 186)">5</text>
<text x="102.7" y="181.7" transform="rotate(-90 102.7 181.7)">VSS</text>
<text x="205.3" y="189.1">Schematic:</text>
<text x="218.3" y="189.1">FTDI</text>
<text x="205.3" y="194.1">Title:</text>
<text x="213.2" y="194.1">XMOS XDK-M1</text>
<text x="205.6" y="199.2">Rev:3.0</text>
<text x="219.8" y="199.2">Date: Wednesday, December 10, 2008</text>
<text x="268.1" y="199.2">C COPYRIGHT 2008</text>
<text x="205.6" y="204.3">Sheet</text>
<text x="213.2" y="204.3">3</text>
<text x="218.3" y="204.3">of</text>
<text x="223.3" y="204.3">14</text>
<text x="228.4" y="204.3">Document No.: &lt;Doc&gt;</text>
</g>
<text font-size="2" x="269.1" y="204.4">http://www.varisys.co.uk</text>
<g font-size="1.8">
<text x="31.8" y="1.9">5</text>
<text x="90.1" y="1.9">4</text>
<text x="148.5" y="1.9">3</text>
<text x="206.9" y="1.9">2</text>
<text x="265.3" y="1.9">1</text>
<text x=".7" y="29.8">D</text>
<text x="295.1" y="29.8">D</text>
<text x="70.4" y="59.1">1</text>
<text x="75.5" y="59.1">2</text>
<text x="70.4" y="61.8">4</text>
<text x="75.5" y="61.8">3</text>
<text x=".7" y="80.9">C</text>
<text x="295.1" y="80.9">C</text>
<text x=".7" y="132.1">B</text>
<text x="295.1" y="132.1">B</text>
<text x=".7" y="183.3">A</text>
<text x="295.1" y="183.3">A</text>
<text x="31.8" y="209.2">5</text>
<text x="90.1" y="209.2">4</text>
<text x="148.5" y="209.2">3</text>
<text x="206.9" y="209.2">2</text>
<text x="265.3" y="209.2">1</text>
</g>
</svg>
